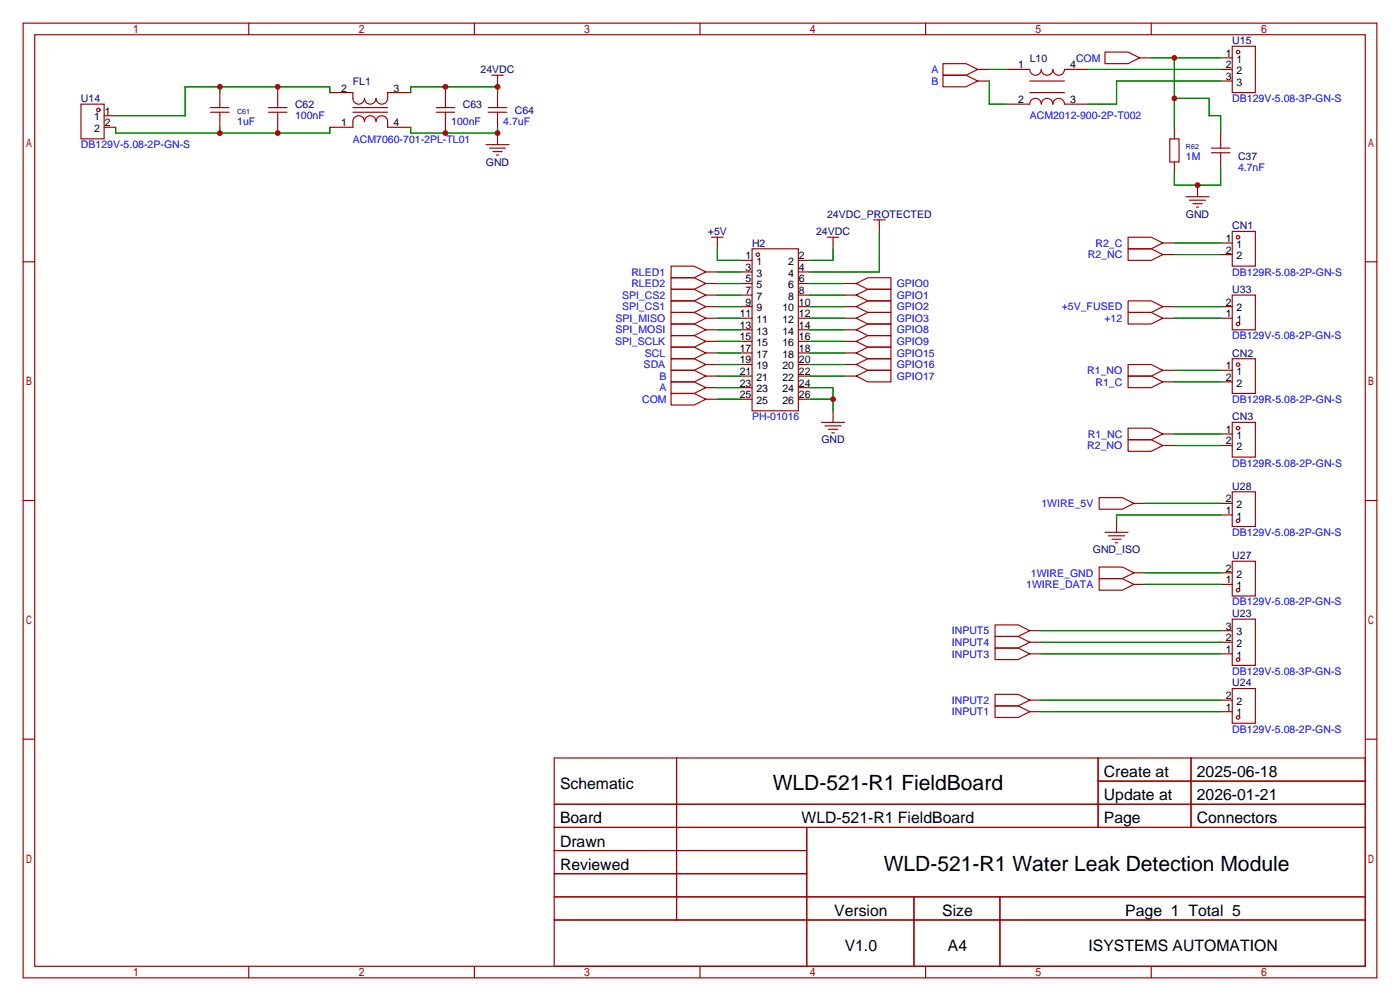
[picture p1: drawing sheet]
<svg xmlns="http://www.w3.org/2000/svg" width="307mm" height="220mm" viewBox="0 0 307 220" stroke-linecap="round" stroke-linejoin="round" font-family="sans-serif">
<g fill="none" stroke="#a10000" stroke-width=".25">
<path d="M5.1 5.1h297.2v209.5h-297.2zM7.6 7.6h292.1v204.5h-292.1zM54.6 5.1v2.5M61 19v4.6M97.8 19v4.6M104.1 5.1v2.5M107.9 16.5h2.6M109.2 16.5v2.5M153.7 5.1v2.5M203.2 5.1v2.5M207 14h5.1l2.5 1.2-2.5 1.3h-5.1zM207 16.5h5.1l2.5 1.3-2.5 1.2h-5.1z"/>
<path d="M214.6 15.2h2.6M214.6 17.8h2.6M221 15.2h5.1a1.27 1.27 0 0 0 1.2 1.3 1.27 1.27 0 0 0 1.3-1.3 1.27 1.27 0 0 0 1.3 1.3 1.27 1.27 0 0 0 1.2-1.3 1.27 1.27 0 0 0 1.3 1.3 1.27 1.27 0 0 0 1.3-1.3h5.1M226.1 17.8h7.6M242.6 11.4h5l2.6 1.3-2.6 1.3h-5zM250.2 12.7h2.5M252.7 5.1v2.5M268 12.7h2.5M268 15.2h2.5M268 17.8h2.5M270.5 10.2h5.1v10.1h-5.1zM17.8 22.9h5.1v7.6h-5.1z"/>
<path d="M22.9 25.4h2.5M22.9 27.9h2.5M46.2 24.6h4.1M46.2 23.6h4.1M48.3 20.3v3.3M48.3 24.6v3.3M58.9 24.6h4.1M58.9 23.6h4.1M61 24.6v4.6M72.4 27.9h5.1v-1.2a1.27 1.27 0 0 1 1.2-1.3 1.27 1.27 0 0 1 1.3 1.3 1.27 1.27 0 0 1 1.3-1.3 1.27 1.27 0 0 1 1.2 1.3 1.27 1.27 0 0 1 1.3-1.3 1.27 1.27 0 0 1 1.3 1.3v1.2h5.1M72.4 20.3h5.1v1.3a1.27 1.27 0 0 0 1.2 1.3 1.27 1.27 0 0 0 1.3-1.3 1.27 1.27 0 0 0 1.3 1.3 1.27 1.27 0 0 0 1.2-1.3 1.27 1.27 0 0 0 1.3 1.3 1.27 1.27 0 0 0 1.3-1.3v-1.3h5.1M77.5 24.6h7.6"/>
<path d="M77.5 23.6h7.6M95.8 24.6h4M95.8 23.6h4M97.8 24.6v4.6M106.7 31.8h5.1M107.2 24.6h4.1M107.2 23.6h4.1M107.4 32.5h3.6M108.2 33.3h2M109 34h.5M109.2 20.3v3.3M109.2 24.6v3.3"/>
<path d="M109.2 29.2v2.6M221 22.9h5.1a1.27 1.27 0 0 1 1.2-1.3 1.27 1.27 0 0 1 1.3 1.3 1.27 1.27 0 0 1 1.3-1.3 1.27 1.27 0 0 1 1.2 1.3 1.27 1.27 0 0 1 1.3-1.3 1.27 1.27 0 0 1 1.3 1.3h5.1M226.1 20.3h7.6M256.8 30.5h2v5.1h-2zM257.8 27.9v2.6M257.8 35.6v2.5M265.9 32.5h4.1M265.9 33.5h4.1M268 29.2v3.3M268 33.5v3.3M5.1 57.5h2.5M147.3 58.4h5.1l2.5 1.3-2.5 1.3h-5.1z"/>
<path d="M154.9 59.7h2.6M156.2 52.1h2.5M157.5 52.1v2.5M162.6 57.1h2.5M162.6 59.7h2.5M165.1 54.6h10.2v35.6h-10.2zM175.3 57.1h2.5M175.3 59.7h2.5M181.6 52.1h2.5M182.9 52.1v2.5M191.8 48.3h2.5M193 48.3v2.5"/>
<path d="M247.6 52.1h5.1l2.6 1.2-2.6 1.3h-5.1zM247.6 54.6h5.1l2.6 1.3-2.6 1.2h-5.1zM255.3 53.3h2.5M255.3 55.9h2.5M260.3 43.2h5.1M261.1 43.9h3.6M261.9 44.7h2M262.6 45.5h.5M262.9 40.6v2.6M268 53.3h2.5M268 55.9h2.5M270.5 50.8h5.1v7.6h-5.1z"/>
<path d="M299.7 57.5h2.6M147.3 73.7h5.1l2.5 1.2-2.5 1.3h-5.1zM147.3 71.1h5.1l2.5 1.3-2.5 1.3h-5.1zM147.3 68.6h5.1l2.5 1.2-2.5 1.3h-5.1zM147.3 66h5.1l2.5 1.3-2.5 1.3h-5.1zM147.3 63.5h5.1l2.5 1.3-2.5 1.2h-5.1zM147.3 78.7h5.1l2.5 1.3-2.5 1.3h-5.1zM147.3 76.2h5.1l2.5 1.3-2.5 1.2h-5.1zM147.3 61h5.1l2.5 1.2-2.5 1.3h-5.1zM154.9 62.2h2.6M154.9 64.8h2.6M154.9 67.3h2.6"/>
<path d="M154.9 77.5h2.6M154.9 69.8h2.6M154.9 74.9h2.6M154.9 72.4h2.6M162.6 62.2h2.5M162.6 64.8h2.5M162.6 67.3h2.5M162.6 77.5h2.5M162.6 69.8h2.5M162.6 74.9h2.5M162.6 72.4h2.5M175.3 62.2h2.5"/>
<path d="M175.3 64.8h2.5M175.3 67.3h2.5M175.3 77.5h2.5M175.3 69.8h2.5M175.3 74.9h2.5M175.3 72.4h2.5M185.4 62.2h2.6M185.4 64.8h2.6M185.4 67.3h2.6M185.4 77.5h2.6M185.4 69.8h2.6M185.4 74.9h2.6"/>
<path d="M185.4 72.4h2.6M188 64.8l2.5-1.3h5.1v2.5h-5.1zM188 67.3l2.5-1.3h5.1v2.6h-5.1zM188 69.8l2.5-1.2h5.1v2.5h-5.1zM188 72.4l2.5-1.3h5.1v2.6h-5.1zM188 74.9l2.5-1.2h5.1v2.5h-5.1zM188 77.5l2.5-1.3h5.1v2.5h-5.1zM188 62.2l2.5-1.2h5.1v2.5h-5.1zM247.6 68.6h5.1l2.6 1.2-2.6 1.3h-5.1zM247.6 66h5.1l2.6 1.3-2.6 1.3h-5.1zM255.3 67.3h2.5M255.3 69.8h2.5"/>
<path d="M268 67.3h2.5M268 69.8h2.5M270.5 64.8h5.1v7.6h-5.1zM270.5 78.7h5.1v7.7h-5.1zM147.3 83.8h5.1l2.5 1.3-2.5 1.3h-5.1zM147.3 81.3h5.1l2.5 1.2-2.5 1.3h-5.1zM147.3 86.4h5.1l2.5 1.2-2.5 1.3h-5.1zM154.9 87.6h2.6M154.9 85.1h2.6M154.9 82.5h2.6M154.9 80h2.6M162.6 87.6h2.5"/>
<path d="M162.6 85.1h2.5M162.6 82.5h2.5M162.6 80h2.5M175.3 87.6h2.5M175.3 85.1h2.5M175.3 82.5h2.5M175.3 80h2.5M180.3 92.7h5.1M181.1 93.5h3.6M181.9 94.2h2M182.6 95h.5M182.9 90.2v2.5"/>
<path d="M185.4 82.5h2.6M185.4 80h2.6M188 80l2.5-1.3h5.1v2.6h-5.1zM188 82.5l2.5-1.2h5.1v2.5h-5.1zM247.6 80h5.1l2.6 1.3-2.6 1.2h-5.1zM247.6 82.5h5.1l2.6 1.3-2.6 1.3h-5.1zM247.6 94h5.1l2.6 1.2-2.6 1.3h-5.1zM247.6 96.5h5.1l2.6 1.3-2.6 1.3h-5.1zM255.3 81.3h2.5M255.3 83.8h2.5M255.3 95.2h2.5M255.3 97.8h2.5"/>
<path d="M268 81.3h2.5M268 83.8h2.5M268 95.2h2.5M268 97.8h2.5M270.5 92.7h5.1v7.6h-5.1zM5.1 109.9h2.5M241.3 109.2h5.1l2.5 1.3-2.5 1.3h-5.1zM242.6 116.8h5M243.3 117.6h3.6M244.1 118.4h2M244.9 119.1h.5M245.1 114.3v2.5"/>
<path d="M248.9 110.5h2.6M268 113h2.5M268 110.5h2.5M270.5 107.9h5.1v7.7h-5.1zM299.7 109.9h2.6M218.4 137.2h5.1l2.6 1.2-2.6 1.3h-5.1zM218.4 139.7h5.1l2.6 1.3-2.6 1.2h-5.1zM226.1 138.4h2.5M241.3 127h5.1l2.5 1.3-2.5 1.2h-5.1zM241.3 124.5h5.1l2.5 1.2-2.5 1.3h-5.1zM248.9 128.3h2.6M248.9 125.7h2.6"/>
<path d="M268 138.4h2.5M268 128.3h2.5M268 125.7h2.5M270.5 135.9h5.1v10.1h-5.1zM270.5 123.2h5.1v7.6h-5.1zM218.4 154.9h5.1l2.6 1.3-2.6 1.3h-5.1zM218.4 152.4h5.1l2.6 1.3-2.6 1.2h-5.1zM218.4 142.2h5.1l2.6 1.3-2.6 1.3h-5.1zM226.1 143.5h2.5M226.1 141h2.5M226.1 156.2h2.5M226.1 153.7h2.5"/>
<path d="M268 143.5h2.5M268 141h2.5M268 156.2h2.5M268 153.7h2.5M270.5 151.1h5.1v7.6h-5.1zM5.1 162.2h2.5M121.7 166.4h178v45.7h-178zM121.7 176.5h178M148.5 166.4v35.5M241.1 166.4v15.2M241.1 171.4h58.6M261.5 166.4v15.2"/>
<path d="M299.7 162.2h2.6M121.7 181.6h178M121.7 186.7h55.4M121.7 196.8h178M121.7 191.8h55.4M177.1 181.6v30.5M200.6 196.8v15.3M219.5 196.8v15.3M54.6 212.1v2.5M104.1 212.1v2.5M121.7 201.9h178M153.7 212.1v2.5"/>
<path d="M203.2 212.1v2.5M252.7 212.1v2.5"/>
<circle cx="271.8" cy="11.4" r=".38"/>
<circle cx="21.6" cy="24.1" r=".38"/>
<circle cx="166.4" cy="55.9" r=".38"/>
<circle cx="271.8" cy="52.1" r=".38"/>
<circle cx="271.8" cy="71.1" r=".38"/>
<circle cx="271.8" cy="94" r=".38"/>
<circle cx="271.8" cy="80" r=".38"/>
<circle cx="271.8" cy="114.3" r=".38"/>
<circle cx="271.8" cy="129.5" r=".38"/>
<circle cx="271.8" cy="144.8" r=".38"/>
<circle cx="271.8" cy="157.5" r=".38"/>
</g>
<g fill="none" stroke="#008700" stroke-width=".25">
<path d="M48.3 19v1.3M217.2 15.2h3.8M217.2 17.8v5.1h3.8M238.8 15.2h29.2M252.7 12.7h15.3M257.8 12.7v15.2M268 17.8h-22.9v5.1h-6.3M25.4 27.9v1.3h47v-1.3M48.3 27.9v1.3M72.4 20.3v-1.3h-31.8v6.4h-15.2M90.2 20.3v-1.3h19v1.3M90.2 27.9v1.3h19v-1.3"/>
<path d="M257.8 21.6h7.6v3.8h2.6v3.8M268 36.8v3.8h-10.2v-2.5M157.5 54.6v2.5h5.1M157.5 59.7h5.1M182.9 54.6v2.5h-5.1M193 50.8v8.9h-15.2M257.8 53.3h10.2M257.8 55.9h10.2M157.5 64.8h5.1M157.5 67.3h5.1M157.5 69.8h5.1M157.5 72.4h5.1"/>
<path d="M157.5 74.9h5.1M157.5 77.5h5.1M157.5 62.2h5.1M177.8 64.8h7.6M177.8 67.3h7.6M177.8 69.8h7.6M177.8 72.4h7.6M177.8 74.9h7.6M177.8 77.5h7.6M177.8 62.2h7.6M257.8 67.3h10.2M257.8 69.8h10.2"/>
<path d="M157.5 87.6h5.1M157.5 85.1h5.1M157.5 82.5h5.1M157.5 80h5.1M177.8 87.6h5.1M177.8 85.1h5.1v5.1M177.8 82.5h7.6M177.8 80h7.6M257.8 81.3h10.2M257.8 83.8h10.2M257.8 95.2h10.2M257.8 97.8h10.2"/>
<path d="M251.5 110.5h16.5M268 113h-22.9v1.3M228.6 138.4h39.4M251.5 125.7h16.5M251.5 128.3h16.5M228.6 156.2h39.4M228.6 153.7h39.4M228.6 143.5h39.4M228.6 141h39.4"/>
</g>
<g fill="#c00">
<circle cx="257.8" cy="21.6" r=".63"/>
<circle cx="257.8" cy="12.7" r=".63"/>
<circle cx="182.9" cy="87.6" r=".63"/>
<circle cx="262.9" cy="40.6" r=".63"/>
<circle cx="48.3" cy="19" r=".63"/>
<circle cx="61" cy="19" r=".63"/>
<circle cx="48.3" cy="29.2" r=".63"/>
<circle cx="61" cy="29.2" r=".63"/>
<circle cx="97.8" cy="19" r=".63"/>
<circle cx="109.2" cy="19" r=".63"/>
<circle cx="97.8" cy="29.2" r=".63"/>
<circle cx="109.2" cy="29.2" r=".63"/>
</g>
<g font-size="4.6">
<text x="169.6" y="173.5">WLD-521-R1 FieldBoard</text>
<text x="194" y="191.3">WLD-521-R1 Water Leak Detection Module</text>
</g>
<g font-size="3.5">
<text x="122.9" y="173.1">Schematic</text>
<text x="242.3" y="170.6">Create at</text>
<text x="262.7" y="170.6">2025-06-18</text>
<text x="242.3" y="175.7">Update at</text>
<text x="262.7" y="175.7">2026-01-21</text>
<text x="122.9" y="180.7">Board</text>
<text x="122.9" y="185.8">Drawn</text>
<text x="176" y="180.7">WLD-521-R1 FieldBoard</text>
<text x="242.3" y="180.7">Page</text>
<text x="262.7" y="180.7">Connectors</text>
<text x="122.9" y="190.9">Reviewed</text>
<text x="183.1" y="201.1">Version</text>
<text x="206.8" y="201.1">Size</text>
<text x="247" y="201.1">Page 1 Total 5</text>
<text x="185.4" y="208.7">V1.0</text>
<text x="208.1" y="208.7">A4</text>
<text x="239" y="208.7">ISYSTEMS AUTOMATION</text>
</g>
<g font-size="2.3" fill="#000080">
<text x="270.5" y="9.7">U15</text>
<text x="105.5" y="16">24VDC</text>
<text x="226.1" y="13.5">L10</text>
<text x="17.8" y="22.4">U14</text>
<text x="64.8" y="23.7">C62</text>
<text x="77.5" y="18.6">FL1</text>
<text x="101.6" y="23.7">C63</text>
<text x="113" y="24.9">C64</text>
<text x="271.8" y="35.1">C37</text>
<text x="106.7" y="36.4">GND</text>
<text x="181.6" y="47.8">24VDC_PROTECTED</text>
<text x="260.3" y="47.8">GND</text>
<text x="155.4" y="51.6">+5V</text>
<text x="179.2" y="51.6">24VDC</text>
<text x="270.5" y="50.3">CN1</text>
<text x="165.1" y="54.1">H2</text>
<text x="270.5" y="64.3">U33</text>
<text x="270.5" y="78.3">CN2</text>
<text x="270.5" y="92.2">CN3</text>
<text x="180.3" y="97.3">GND</text>
<text x="270.5" y="107.5">U28</text>
<text x="239.9" y="121.5">GND_ISO</text>
<text x="270.5" y="122.7">U27</text>
<text x="270.5" y="135.4">U23</text>
<text x="270.5" y="150.7">U24</text>
</g>
<g font-size="2.3" fill="#00f">
<text x="204.5" y="16">A</text>
<text x="236.2" y="13.5">COM</text>
<text x="204.5" y="18.6">B</text>
<text x="270.5" y="22.4">DB129V-5.08-3P-GN-S</text>
<text x="52.1" y="27.5">1uF</text>
<text x="64.8" y="26.2">100nF</text>
<text x="99.1" y="27.5">100nF</text>
<text x="110.5" y="27.5">4.7uF</text>
<text x="226.1" y="26.2">ACM2012-900-2P-T002</text>
<text x="17.8" y="32.6">DB129V-5.08-2P-GN-S</text>
<text x="77.5" y="31.3">ACM7060-701-2PL-TL01</text>
<text x="260.3" y="35.1">1M</text>
<text x="271.8" y="37.6">4.7nF</text>
<text x="238.8" y="56.7">R2_NC</text>
<text x="240.5" y="54.1">R2_C</text>
<text x="136.6" y="65.6">SPI_CS2</text>
<text x="138.6" y="60.5">RLED1</text>
<text x="138.6" y="63">RLED2</text>
<text x="196.8" y="65.6">GPIO1</text>
<text x="196.8" y="63">GPIO0</text>
<text x="270.5" y="60.5">DB129R-5.08-2P-GN-S</text>
<text x="135.1" y="70.7">SPI_MISO</text>
<text x="136.6" y="68.1">SPI_CS1</text>
<text x="196.8" y="68.1">GPIO2</text>
<text x="196.8" y="70.7">GPIO3</text>
<text x="233.1" y="68.1">+5V_FUSED</text>
<text x="242.5" y="70.7">+12</text>
<text x="135" y="75.7">SPI_SCLK</text>
<text x="135.1" y="73.2">SPI_MOSI</text>
<text x="196.8" y="73.2">GPIO8</text>
<text x="196.8" y="75.7">GPIO9</text>
<text x="270.5" y="74.5">DB129V-5.08-2P-GN-S</text>
<text x="141.3" y="80.8">SDA</text>
<text x="141.6" y="78.3">SCL</text>
<text x="144.8" y="83.4">B</text>
<text x="196.8" y="78.3">GPIO15</text>
<text x="196.8" y="80.8">GPIO16</text>
<text x="196.8" y="83.4">GPIO17</text>
<text x="238.7" y="82.1">R1_NO</text>
<text x="141" y="88.4">COM</text>
<text x="144.8" y="85.9">A</text>
<text x="240.5" y="84.6">R1_C</text>
<text x="270.5" y="88.4">DB129R-5.08-2P-GN-S</text>
<text x="165.1" y="92.2">PH-01016</text>
<text x="238.7" y="98.6">R2_NO</text>
<text x="238.8" y="96.1">R1_NC</text>
<text x="270.5" y="102.4">DB129R-5.08-2P-GN-S</text>
<text x="228.6" y="111.3">1WIRE_5V</text>
<text x="270.5" y="117.6">DB129V-5.08-2P-GN-S</text>
<text x="225.3" y="129.1">1WIRE_DATA</text>
<text x="226.3" y="126.5">1WIRE_GND</text>
<text x="270.5" y="132.9">DB129V-5.08-2P-GN-S</text>
<text x="209" y="139.2">INPUT5</text>
<text x="209" y="141.8">INPUT4</text>
<text x="209" y="144.3">INPUT3</text>
<text x="270.5" y="148.1">DB129V-5.08-3P-GN-S</text>
<text x="209" y="154.5">INPUT2</text>
<text x="209" y="157">INPUT1</text>
<text x="270.5" y="160.8">DB129V-5.08-2P-GN-S</text>
</g>
<g font-size="2.3">
<text x="223.5" y="15">1</text>
<text x="234.9" y="15">4</text>
<text x="269.1" y="12.5">1</text>
<text x="269.1" y="15">2</text>
<text x="269.1" y="17.6">3</text>
<text x="271.4" y="13.7">1</text>
<text x="271.4" y="16.3">2</text>
<text x="74.9" y="20.1">2</text>
<text x="86.4" y="20.1">3</text>
<text x="223.5" y="22.6">2</text>
<text x="234.9" y="22.6">3</text>
<text x="271.4" y="18.8">3</text>
<text x="20.6" y="26.4">1</text>
<text x="20.6" y="29">2</text>
<text x="23" y="25.2">1</text>
<text x="23" y="27.7">2</text>
<text x="74.9" y="27.7">1</text>
<text x="86.4" y="27.7">4</text>
<text x="269.1" y="53.1">1</text>
<text x="163.7" y="56.9">1</text>
<text x="163.7" y="59.5">3</text>
<text x="166" y="58.2">1</text>
<text x="173" y="58.2">2</text>
<text x="175.4" y="59.5">4</text>
<text x="175.4" y="56.9">2</text>
<text x="269.1" y="55.7">2</text>
<text x="271.4" y="54.4">1</text>
<text x="271.4" y="56.9">2</text>
<text x="163.7" y="62">5</text>
<text x="163.7" y="64.5">7</text>
<text x="166" y="60.7">3</text>
<text x="166" y="63.3">5</text>
<text x="166" y="65.8">7</text>
<text x="173" y="65.8">8</text>
<text x="173" y="63.3">6</text>
<text x="173" y="60.7">4</text>
<text x="175.4" y="64.5">8</text>
<text x="175.4" y="62">6</text>
<text x="162.4" y="69.6">11</text>
<text x="163.7" y="67.1">9</text>
<text x="166" y="68.4">9</text>
<text x="166" y="70.9">11</text>
<text x="171.8" y="70.9">12</text>
<text x="171.8" y="68.4">10</text>
<text x="175.4" y="69.6">12</text>
<text x="175.4" y="67.1">10</text>
<text x="269.1" y="69.6">1</text>
<text x="269.1" y="67.1">2</text>
<text x="271.4" y="70.9">1</text>
<text x="271.4" y="68.4">2</text>
<text x="162.4" y="72.2">13</text>
<text x="162.4" y="74.7">15</text>
<text x="162.4" y="77.2">17</text>
<text x="166" y="73.4">13</text>
<text x="166" y="76">15</text>
<text x="171.8" y="76">16</text>
<text x="171.8" y="73.4">14</text>
<text x="175.4" y="77.2">18</text>
<text x="175.4" y="74.7">16</text>
<text x="175.4" y="72.2">14</text>
<text x="162.4" y="79.8">19</text>
<text x="162.4" y="82.3">21</text>
<text x="166" y="78.5">17</text>
<text x="166" y="81.1">19</text>
<text x="166" y="83.6">21</text>
<text x="171.8" y="83.6">22</text>
<text x="171.8" y="81.1">20</text>
<text x="171.8" y="78.5">18</text>
<text x="175.4" y="82.3">22</text>
<text x="175.4" y="79.8">20</text>
<text x="269.1" y="81.1">1</text>
<text x="269.1" y="83.6">2</text>
<text x="271.4" y="82.3">1</text>
<text x="162.4" y="84.9">23</text>
<text x="162.4" y="87.4">25</text>
<text x="166" y="86.1">23</text>
<text x="166" y="88.7">25</text>
<text x="171.8" y="88.7">26</text>
<text x="171.8" y="86.1">24</text>
<text x="175.4" y="87.4">26</text>
<text x="175.4" y="84.9">24</text>
<text x="271.4" y="84.9">2</text>
<text x="269.1" y="95">1</text>
<text x="269.1" y="97.6">2</text>
<text x="271.4" y="96.3">1</text>
<text x="271.4" y="98.8">2</text>
<text x="269.1" y="112.8">1</text>
<text x="269.1" y="110.3">2</text>
<text x="271.4" y="111.5">2</text>
<text x="271.4" y="114.1">1</text>
<text x="269.1" y="125.5">2</text>
<text x="269.1" y="128">1</text>
<text x="271.4" y="129.3">1</text>
<text x="271.4" y="126.8">2</text>
<text x="269.1" y="143.3">1</text>
<text x="269.1" y="140.7">2</text>
<text x="269.1" y="138.2">3</text>
<text x="271.4" y="142">2</text>
<text x="271.4" y="139.5">3</text>
<text x="271.4" y="144.6">1</text>
<text x="269.1" y="156">1</text>
<text x="269.1" y="153.4">2</text>
<text x="271.4" y="154.7">2</text>
<text x="271.4" y="157.3">1</text>
</g>
<g font-size="1.6" fill="#000080">
<text x="52.1" y="25.1">C61</text>
<text x="260.3" y="32.7">R62</text>
</g>
</svg>
